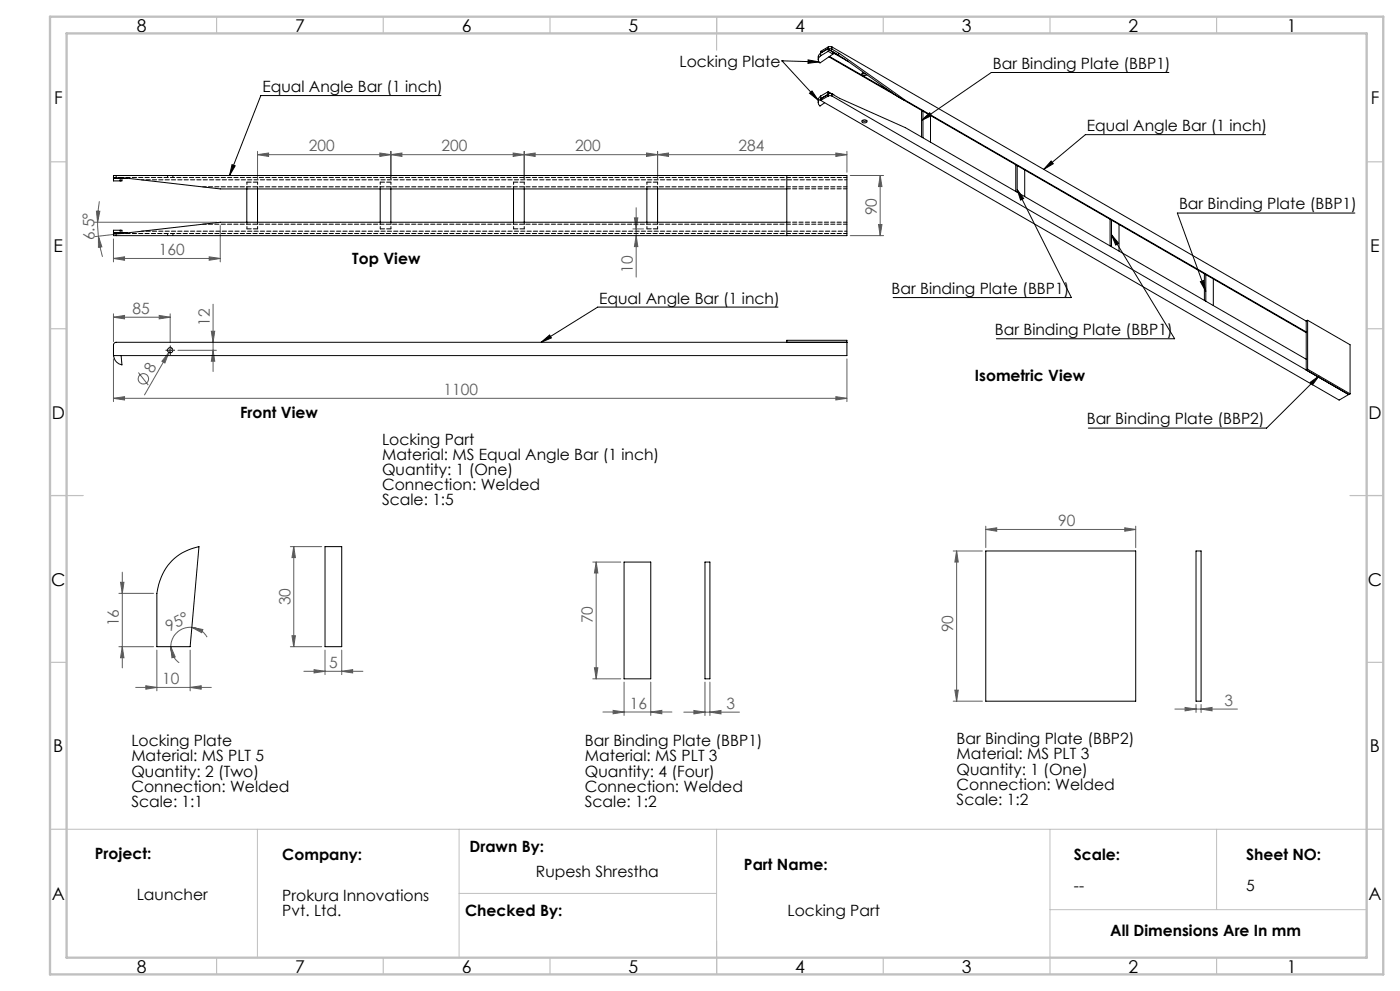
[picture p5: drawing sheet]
<svg xmlns="http://www.w3.org/2000/svg" width="420mm" height="297mm" viewBox="0 0 420 297" stroke-linecap="round" stroke-linejoin="round" font-family="sans-serif">
<g fill="none" stroke="#5d5d5d" stroke-width=".3">
<path d="M77.3 46.4l3.3-.5v1zM77.3 46.4h176.8M77.3 45.4v8.2M113.9 45.9l3.4 .5-3.4 .5zM117.3 46.4l3.3-.5v1zM117.3 45.4v8.2M154 45.9l3.3 .5-3.3 .5zM157.3 46.4l3.2-.5v1zM157.3 45.4v8.2M194 45.9l3.3 .5-3.3 .5zM197.3 46.4l3.3-.5v1zM197.3 45.4v8.2"/>
<path d="M250.8 45.9l3.3 .5-3.3 .5zM254.1 45.4v6.2M255.1 52.6h10M264.1 52.6l.5 3.3h-1zM264.1 52.6v18M28.3 66.6h36.8M28.9 63.3h1.1l-.7 3.3zM29.3 66.6l.2 4.2M29.5 70.8l1.1 3.2-1.1 .1zM29.5 70.8l1.3 6.2M29.8 60.3l-.5 6.3M34 77.5l3.4-.5v1z"/>
<path d="M34 71.6v6.9M34 77.5h32.1M37.1 69.9l-8.6 1M62.8 77l3.3 .5-3.3 .5zM66.1 67.6v10.9M189.9 68.6h3.2M190.3 65.3h1l-.4 3.3zM190.9 70.6l.4 3.3h-1zM190.9 62.3v20.7M255.1 70.6h10M263.6 67.3h1l-.5 3.3zM34 95.1l3.4-.6v1.1z"/>
<path d="M34 94v8.4M34 95.1h17M47.8 94.5l3.2 .6-3.2 .5zM51 94v8.7M63.4 99.3h1l-.5 3.3zM63.9 91.2v20.1M34 119.4l3.4-.5v1zM34 107.6v12.8M34 119.4h220.1M41.5 111.7l3 3.7M50.7 105.7l-1.2 3.1-.9-.5zM50.7 105.7l-7.3 12.7"/>
<path d="M51.5 104.3l-.8 1.4M53.4 105h11.5M63.9 105l.5 3.3h-1zM250.8 118.9l3.3 .5-3.3 .5zM254.1 107.6v12.8M295.7 158.7l3.3-.5v1zM295.7 157.7v6.4M295.7 158.7h45M337.4 158.2l3.3 .5-3.3 .5zM340.7 157.7v6.4M35.7 177.8h10.4M36.2 174.5h1l-.5 3.3z"/>
<path d="M36.7 171.5v28.7M87.1 163.8h9.4M88.1 163.8l.5 3.3h-1zM88.1 163.8v30M177.8 168.4h8.4M178.9 168.4l.5 3.3h-1.1zM178.9 168.4v35M286 165.1h8.7M287 165.1l.5 3.3h-1zM287 165.1v45M35.7 193.8h10.4M36.7 193.8l.5 3.3h-1z"/>
<path d="M47.1 194.8v12.2M51.2 193.8l1.4 3.1-1 .2zM51.2 193.8a5.8 5.8 0 0 0 2.6 4.8M57 194.8v12.2M57.6 188l3.3 .7-.4 .9zM57.6 188a5.9 5.9 0 0 0-6.4 5.8M57.6 188a5.7 5.7 0 0 1 4.5 3M87.1 193.8h9.4M87.6 190.5h1l-.5 3.3zM97.5 194.8v7.4M102.5 194.8v7.4M40.7 206h22.7"/>
<path d="M43.7 205.5l3.4 .5-3.4 .5zM57 206l3.4-.5v1zM91.2 201.2h17.7M94.2 200.7l3.3 .5-3.3 .5zM102.5 201.2l3.3-.5v1zM177.8 203.4h8.4M178.3 200.1h1.1l-.5 3.3zM180.9 213.4h20.7M183.9 212.9l3.3 .5-3.3 .5zM187.2 204.4v10M195.2 213.4l3.3-.5v1zM195.2 204.4v10"/>
<path d="M205.1 213.4h16.7M208.2 212.9l3.3 .5-3.3 .6zM211.5 204.4v10.1M213 213.4l3.3-.5v1.1zM213 204.4v10.1M286 210.1h8.7M286.5 206.8h1l-.5 3.3zM352.5 212.5h18.7M355.5 212l3.3 .5-3.3 .5zM358.8 211.1v2.4M360.3 212.5l3.3-.5v1zM360.3 211.1v2.4"/>
<circle cx="43" cy="113.5" r="1.56"/>
</g>
<g fill="none" stroke="#000" stroke-width=".3">
<path d="M234.6 18.2h.1M234.6 18.2l10.9 11.8M234.6 18.2l11.1 .4M242.4 18l3.3 .6-3.3 .4zM132.3 28.6h-54.1l-9.3 24M242.9 27.9l.7-.6 1.9 2.7zM276.5 36.1l2.4-2.3 .6 .8zM350.7 21.7h-53.3l-20.9 14.4M69.6 49.4l1 .3-1.7 2.9zM305.2 56.8l1.9 2.7-.9 .5zM305.2 56.8l16.2 32.4h-53.5M315.3 48.3l.7 .8-2.9 1.7z"/>
<path d="M379.7 40.4h-54.1l-12.5 10.4M333.4 70.3l2.2 2.6-.9 .5zM333.4 70.3l19 31.2h-53.5M406.5 63.8h-53.3l8.5 23.5M233.4 92h-54.1l-17 10.6M360.1 84.4l1-.3 .6 3.2zM50.6 105h1M51 104.5v1M162.3 102.6l2.6-2.2 .5 .9zM393 114.6l2.7-1.9-2 2.7zM395.7 112.7l-15.7 15.6h-53.5"/>
</g>
<path d="M50.1 105h-.3M51.1 104v-.3M51.1 106v.3M52.1 105h.3" fill="none" stroke="#000" stroke-width=".3" stroke-dasharray="15.2 1.3 1.3 1.3"/>
<path d="M20 248.5h390M77.2 248.5v38.5M137.7 248.5v38.5M215 248.5v38.5M315 248.5v38.5M365 248.5v24.1M137.7 267.8h77.3M315 272.6h95" fill="none" stroke="#c0c0c0" stroke-width=".3"/>
<g fill="none" stroke="#c0c0c0" stroke-width=".35">
<path d="M65 5v5M115 5v5M165 5v5M215 5v10M265 5v5M315 5v5M365 5v5M15 48.5h5M410 48.5h5M15 98.5h5M410 98.5h5M15 148.5h10"/>
<path d="M405 148.5h10M15 198.5h5M410 198.5h5M15 248.5h5M410 248.5h5M65 287v5M115 287v5M165 287v5M215 282v10M265 287v5M315 287v5M365 287v5"/>
</g>
<path d="M15 5h400v287h-400zM20 10h390v277h-390z" fill="none" stroke="#c0c0c0" stroke-width=".7"/>
<path d="M69.6 49.4l1 .3-1.7 2.9zM315.3 48.3l.7 .8-2.9 1.7zM360.1 84.4l1-.3 .6 3.2zM276.5 36.1l2.4-2.3 .6 .8zM333.4 70.3l2.2 2.6-.9 .5zM305.2 56.8l1.9 2.7-.9 .5zM393 114.6l2.7-1.9-2 2.7zM242.9 27.9l.7-.6 1.9 2.7zM242.4 18l3.3 .6-3.3 .4zM162.3 102.6l2.6-2.2 .5 .9z" fill="#000"/>
<g fill="#5d5d5d">
<path d="M50.7 105.7l-1.2 3.1-.9-.5z"/>
<path d="M250.8 45.9l3.3 .5-3.3 .5zM197.3 46.4l3.3-.5v1zM194 45.9l3.3 .5-3.3 .5zM157.3 46.4l3.2-.5v1zM154 45.9l3.3 .5-3.3 .5zM117.3 46.4l3.3-.5v1zM113.9 45.9l3.4 .5-3.4 .5zM77.3 46.4l3.3-.5v1zM195.2 213.4l3.3-.5v1zM183.9 212.9l3.3 .5-3.3 .5zM213 213.4l3.3-.5v1.1zM208.2 212.9l3.3 .5-3.3 .6zM337.4 158.2l3.3 .5-3.3 .5zM295.7 158.7l3.3-.5v1z"/>
<path d="M355.5 212l3.3 .5-3.3 .5zM360.3 212.5l3.3-.5v1z"/>
<path d="M43.7 205.5l3.4 .5-3.4 .5zM57 206l3.4-.5v1z"/>
<path d="M250.8 118.9l3.3 .5-3.3 .5zM34 119.4l3.4-.5v1z"/>
<path d="M34 95.1l3.4-.6v1.1zM47.8 94.5l3.2 .6-3.2 .5z"/>
<path d="M34 77.5l3.4-.5v1zM62.8 77l3.3 .5-3.3 .5z"/>
<path d="M57.6 188l3.3 .7-.4 .9zM51.2 193.8l1.4 3.1-1 .2z"/>
<path d="M36.2 174.5h1l-.5 3.3zM36.7 193.8l.5 3.3h-1z"/>
<path d="M263.6 67.3h1l-.5 3.3zM264.1 52.6l.5 3.3h-1zM190.9 70.6l.4 3.3h-1zM190.3 65.3h1l-.4 3.3zM87.6 190.5h1l-.5 3.3zM88.1 163.8l.5 3.3h-1zM178.3 200.1h1.1l-.5 3.3zM178.9 168.4l.5 3.3h-1.1z"/>
<path d="M63.4 99.3h1l-.5 3.3zM63.9 105l.5 3.3h-1zM287 165.1l.5 3.3h-1zM286.5 206.8h1l-.5 3.3z"/>
<path d="M28.9 63.3h1.1l-.7 3.3zM29.5 70.8l1.1 3.2-1.1 .1z"/>
<path d="M94.2 200.7l3.3 .5-3.3 .5zM102.5 201.2l3.3-.5v1z"/>
</g>
<g fill="none" stroke="#000" stroke-width=".3">
<path d="M245.5 17v.9M246.2 15.9l-.7 1.2M246.2 15.9v.8M246.3 15.7h.2M248.5 14.7h1.1M248.5 14.1h1.1M248.5 14.1l-2.3 1.4 .3 .2 2-1M248.5 14.7h.1M248.5 14.1v1.3M248.5 14.7l2.8 1.7M248.5 14.7l2.9 1.7M248.5 15.4l1.4 .8"/>
<path d="M248.5 15.4l-2.3 1.3M248.5 14.6l-2.3 1.3M248.7 17l21.5 12.4M248.8 16.9l18.7 10.8M249.6 14.7l2.2 1.3M249.6 14.1v.6M249.6 14.1l142.3 82.1M249.9 16.2l-3.9 2.7a1.24 1.24 0 0 1 .2-2.2M249.9 15.6v.6M249.9 15.8l4.6 2.7M251.3 16.4h.1M251.4 16.4l3.1 2.1"/>
<path d="M251.8 16l19.8 14.1M251.8 16l-.5 .4M254.5 18.5l13 9.2M246.2 29.6a1.28 1.28 0 0 0-.2 2.2l1.4-1M246.2 28.8a1.73 1.73 0 0 0-.7 2M246.2 30.1l155.5 89.8 2.9-1.7M246.2 28.8v.8M248.5 28.1h1.1M248.5 28.8h1.1M248.5 28.1l-2 1.3-.3 .7M248.5 28.1h.1M248.5 27.5v1.3"/>
<path d="M248.5 28.8l-2.3 1.3M248.5 27.5l-2.3 1.3M248.5 28.3l-2.3 1.3M248.5 27.5l1.4 .8M249.6 28.1v.7M249.6 28.8l155 89.4M249.6 28.1l2.2 1.4 19.8 8.8 120.3 69.4M249.9 28.3h.1M258.7 21.9l.9 .2M258.7 36.1a1.08 1.08 0 0 0 1.3 0M258.7 36.1a.73 .73 0 0 1 .9-.2 .73 .73 0 0 1 .4 .7 .79 .79 0 0 1-.8 .3 .79 .79 0 0 1-.6-.7zM259.1 21.7a.45 .45 0 0 0-.5 .5 .45 .45 0 0 0 .5 .4l.9-.2"/>
<path d="M267.5 27.7l2.2 1.5 1.9 .9M270.3 29.5l121.6 70.2M271.6 30.1l120.3 69.4M276.5 33.1v7.9M276.9 33.3v8M279.2 34.6v8M34 53.4h.1M34 53.4h4.1l28 3.2h169.9M34.9 52.6v.8h-.9M34.9 52.6h-.9v1.6h2.6v-.8M34.9 52.6h219.2v18h-219.2M36.1 53.4v.8"/>
<path d="M74 56.6v10M77.3 56.6v10M114.1 56.6v10M117.3 56.6v10M154.1 56.6v10M157.3 56.6v10M194.1 56.6v10M197.3 56.6v10M236 52.6v18M304.7 49.4v8M305.2 49.6v8M307.4 50.9v8"/>
<path d="M34 69.8h.9v.8M34 69.8h.1M36.1 69v.8M36.6 69.8v-.8h-2.6v1.6h.9M236 66.6h-169.9l-28 3.2h-4.1M333 65.7v8M333.4 66v7.9M335.7 67.3v7.9M361.3 82.1v7.9M361.7 82.3v8M364 83.6v8M391.9 96.2v14.7"/>
<path d="M392.3 96v14.7M392.3 96l12.7 7.3v14.7M392.3 96l-.4 .2M34 106.6a3.1 3.1 0 0 0 2.6 2.8l-.3-2.8M236 102.6v-.6h18.1v4.6h-220.1M254.1 102.6h-219.2a.78 .78 0 0 0-.9 .8v3.2M391.9 110.9l12.7 7.3M392.3 110.7l-.4 .2M392.3 110.7l12.7 7.3M405 118l-.4 .2M51.6 168.1a15.4 15.4 0 0 1 8.1-4.3l-2.7 30h-9.9v-16a17.1 17.1 0 0 1 4.5-9.7zM97.5 163.8h5v30h-5z"/>
<path d="M187.2 168.4h8v35h-8zM211.5 168.4h1.5v35h-1.5zM295.7 165.1h45v45h-45zM358.8 165.1h1.5v45h-1.5z"/>
<circle cx="51.1" cy="105" r=".8"/>
</g>
<path d="M254.1 56.6h-18M254.1 56h-193.3M254.1 53.2h-218M254.1 67.2h-193.3M254.1 66.6h-18M254.1 70h-218" fill="none" stroke="#000" stroke-width=".3" stroke-dasharray="1.3 .6" stroke-dashoffset=".2"/>
<g fill="none" stroke="#000" stroke-width=".3" stroke-dasharray="1.3 .6" stroke-dashoffset=".6">
<path d="M36.1 53.2h-2M74.1 56.6v-2M77.3 54.6v2M114.1 56.6v-2M117.3 54.6v2M154.1 56.6v-2M157.3 54.6v2M194.1 56.6v-2M197.3 54.6v2M254.1 53.9h-211.6M34.1 70h2M74.1 68.6v-2"/>
<path d="M77.3 66.6v2M114.1 68.6v-2M117.3 66.6v2M154.1 68.6v-2M157.3 66.6v2M194.1 68.6v-2M197.3 66.6v2M254.1 69.3h-211.6"/>
</g>
<g fill="none" stroke="#000" stroke-width=".3" stroke-dasharray="1.3 .6">
<path d="M36.1 53.4v-.2M36.1 53.2h.1M36.6 53.4v-.2M50.3 52.6v.6M51.9 53.2v-.6M74.1 54.6h3.2M114.1 54.6h3.2M154.1 54.6h3.2M194.1 54.6h3.2M36.1 69.8v.2M36.1 70h.1M36.6 69.8v.2"/>
<path d="M50.3 70v.6M51.9 70.6v-.6M77.3 68.6h-3.2M117.3 68.6h-3.2M157.3 68.6h-3.2M197.3 68.6h-3.2"/>
</g>
<g font-size="5.3">
<text x="41" y="9.5">8</text>
<text x="88.5" y="9.5">7</text>
<text x="138.5" y="9.5">6</text>
<text x="188.5" y="9.5">5</text>
<text x="238.5" y="9.5">4</text>
<text x="288.5" y="9.5">3</text>
<text x="338.5" y="9.5">2</text>
<text x="386" y="9.5">1</text>
<text x="16.2" y="31.3">F</text>
<text x="411.2" y="31.3">F</text>
<text x="16.1" y="75.5">E</text>
<text x="411.1" y="75.5">E</text>
<text x="15.5" y="125.5">D</text>
<text x="410.5" y="125.5">D</text>
<text x="15.4" y="175.5">C</text>
<text x="410.4" y="175.5">C</text>
<text x="16" y="225.5">B</text>
<text x="411" y="225.5">B</text>
<text x="15.5" y="269.8">A</text>
<text x="410.5" y="269.8">A</text>
<text x="41" y="291.5">8</text>
<text x="88.5" y="291.5">7</text>
<text x="138.5" y="291.5">6</text>
<text x="188.5" y="291.5">5</text>
<text x="238.5" y="291.5">4</text>
<text x="288.5" y="291.5">3</text>
<text x="338.5" y="291.5">2</text>
<text x="386" y="291.5">1</text>
</g>
<g font-size="4.7">
<text x="203.9" y="20">Locking Plate</text>
<text x="297.9" y="20.7">Bar Binding Plate (BBP1)</text>
<text x="78.7" y="27.5">Equal Angle Bar (1 inch)</text>
<text x="326" y="39.3">Equal Angle Bar (1 inch)</text>
<text x="353.7" y="62.7">Bar Binding Plate (BBP1)</text>
<text x="105.7" y="79.2">Top View</text>
<text x="267.5" y="88.1">Bar Binding Plate (BBP1)</text>
<text x="179.8" y="91">Equal Angle Bar (1 inch)</text>
<text x="298.5" y="100.4">Bar Binding Plate (BBP1)</text>
<text x="292.5" y="114.2">Isometric View</text>
<text x="72.1" y="125.2">Front View</text>
<text x="326" y="127.2">Bar Binding Plate (BBP2)</text>
<text x="114.6" y="133.4">Locking Part</text>
<text x="114.6" y="137.9">Material: MS Equal Angle Bar (1 inch)</text>
<text x="114.6" y="142.4">Quantity: 1 (One)</text>
<text x="114.6" y="147">Connection: Welded</text>
<text x="114.6" y="151.5">Scale: 1:5</text>
<text x="39.4" y="223.7">Locking Plate</text>
<text x="175.4" y="223.7">Bar Binding Plate (BBP1)</text>
<text x="287" y="223.1">Bar Binding Plate (BBP2)</text>
<text x="287" y="227.6">Material: MS PLT 3</text>
<text x="39.4" y="228.2">Material: MS PLT 5</text>
<text x="39.4" y="232.7">Quantity: 2 (Two)</text>
<text x="175.4" y="228.2">Material: MS PLT 3</text>
<text x="175.4" y="232.7">Quantity: 4 (Four)</text>
<text x="287" y="232.1">Quantity: 1 (One)</text>
<text x="39.4" y="237.3">Connection: Welded</text>
<text x="175.4" y="237.3">Connection: Welded</text>
<text x="287" y="236.6">Connection: Welded</text>
<text x="39.4" y="241.8">Scale: 1:1</text>
<text x="175.4" y="241.8">Scale: 1:2</text>
<text x="287" y="241.2">Scale: 1:2</text>
<text x="28.4" y="257.4">Project:</text>
<text x="84.7" y="257.8">Company:</text>
<text x="140.8" y="255.4">Drawn By:</text>
<text x="322.2" y="257.8">Scale:</text>
<text x="373.8" y="257.8">Sheet NO:</text>
<text x="160.8" y="262.9">Rupesh Shrestha</text>
<text x="223.2" y="260.8">Part Name:</text>
<text x="41" y="269.7">Launcher</text>
<text x="322.2" y="266.9">--</text>
<text x="373.8" y="266.9">5</text>
<text x="84.7" y="270.1">Prokura Innovations</text>
<text x="84.7" y="274.7">Pvt. Ltd.</text>
<text x="139.5" y="274.4">Checked By:</text>
<text x="236.3" y="274.4">Locking Part</text>
<text x="333.1" y="280.4">All Dimensions Are In mm</text>
</g>
<g font-size="4.7" fill="#5d5d5d">
<text x="92.6" y="45.3">200</text>
<text x="132.4" y="45.3">200</text>
<text x="172.5" y="45.3">200</text>
<text x="221.5" y="45.3">284</text>
<text x="263.1" y="64.5" transform="rotate(-90 263.1 64.5)">90</text>
<text x="28.4" y="72" transform="rotate(-92 28.4 72)">6.5°</text>
<text x="47.6" y="76.5">160</text>
<text x="189.9" y="81.7" transform="rotate(-90 189.9 81.7)">10</text>
<text x="39.7" y="94">85</text>
<text x="62.9" y="97.6" transform="rotate(-90 62.9 97.6)">12</text>
<text x="45.8" y="112.1" transform="rotate(-60 45.8 112.1)">8</text>
<text x="133.1" y="118.3">1100</text>
<text x="317.5" y="157.7">90</text>
<text x="87.1" y="181.5" transform="rotate(-90 87.1 181.5)">30</text>
<text x="35.7" y="187.7" transform="rotate(-90 35.7 187.7)">16</text>
<text x="50.8" y="189.4" transform="rotate(-28 50.8 189.4)">95°</text>
<text x="177.8" y="186.8" transform="rotate(-90 177.8 186.8)">70</text>
<text x="286" y="189.6" transform="rotate(-90 286 189.6)">90</text>
<text x="98.8" y="200.2">5</text>
<text x="48.7" y="205">10</text>
<text x="188.9" y="212.4">16</text>
<text x="218" y="212.4">3</text>
<text x="367.4" y="211.5">3</text>
</g>
</svg>
